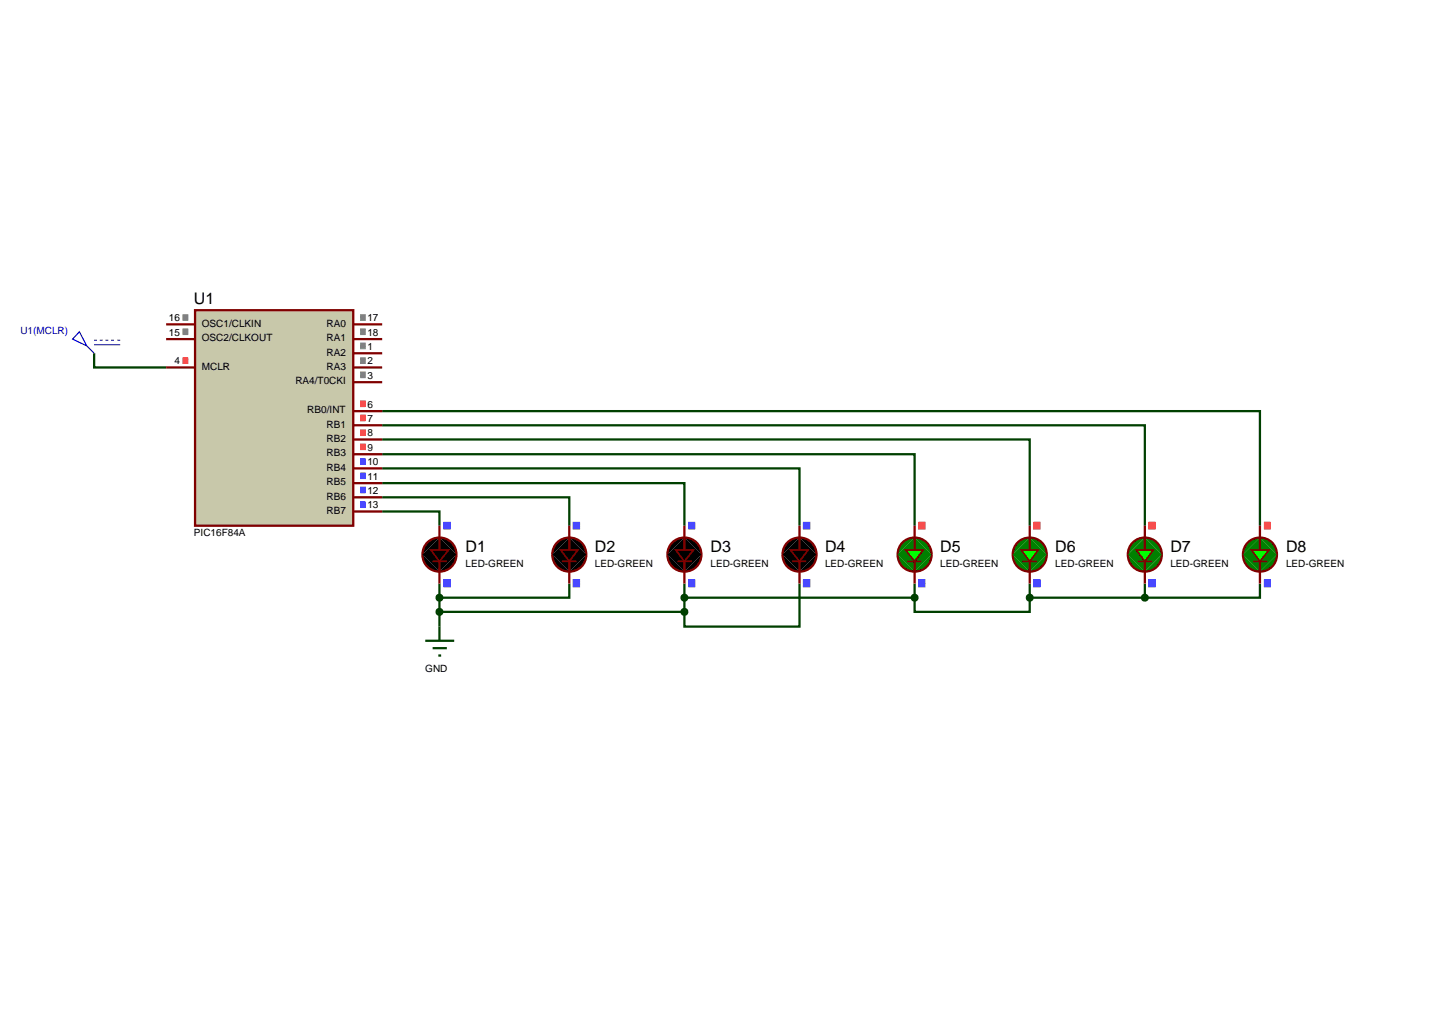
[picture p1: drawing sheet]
<svg xmlns="http://www.w3.org/2000/svg" width="257mm" height="180mm" viewBox="0 0 257 180" stroke-linecap="round" stroke-linejoin="round" font-family="sans-serif">
<g fill="none" stroke="#004000" stroke-width=".4">
<path d="M16.6 62.3v2.5h12.7M67.4 77.5h114.2v15.2M67.4 75h134.5v17.7M67.4 72.5h154.8v20.2M67.4 90.2h10.1v2.5M67.4 87.7h33v5M67.4 85.2h53.3v7.5M67.4 82.6h73.6v10.1M67.4 80.1h93.9v12.6M77.5 102.9v7.6M77.5 107.9h43.2M100.4 102.9v2.5h-22.9"/>
<path d="M120.7 102.9v5M120.7 105.4h40.6M141 102.9v7.6h-20.3v-2.6M161.3 105.4v2.5h20.3v-2.5M161.3 102.9v2.5M181.6 105.4h20.3M181.6 102.9v2.5M201.9 102.9v2.5M222.2 102.9v2.5h-20.3"/>
</g>
<path d="M34.4 54.7h27.9v38h-27.9z" fill="#c8c8aa" stroke="#800000" stroke-width=".4"/>
<g fill="none" stroke="#800000" stroke-width=".4">
<path d="M29.3 57.2h5.1M29.3 59.8h5.1M62.3 57.2h5.1M62.3 59.8h5.1M29.3 64.8h5.1M62.3 72.5h5.1M62.3 75h5.1M62.3 77.5h5.1M62.3 62.3h5.1M62.3 64.8h5.1M62.3 67.4h5.1M62.3 80.1h5.1"/>
<path d="M62.3 82.6h5.1M62.3 85.2h5.1M62.3 87.7h5.1M62.3 90.2h5.1M77.5 92.7v4.3M77.5 99v3.9M100.4 92.7v4.3M100.4 99v3.9M120.7 92.7v4.3M120.7 99v3.9M141 92.7v4.3M141 99v3.9"/>
</g>
<g fill="none" stroke="#808080" stroke-width=".18">
<path d="M32.2 55.5h1M32.2 55.6h1M32.2 55.7h1M32.2 55.8h1M32.2 55.9h1M32.2 56h1M32.2 56.1h1M32.2 56.2h1M32.2 56.3h1M32.2 56.4h1M32.2 56.5h1M32.2 58h1"/>
<path d="M32.2 58.1h1M32.2 58.2h1M32.2 58.3h1M32.2 58.4h1M32.2 58.5h1M32.2 58.6h1M32.2 58.7h1M32.2 58.8h1M32.2 58.9h1M32.2 59h1M63.5 55.5h1M63.5 55.6h1"/>
<path d="M63.5 55.7h1M63.5 55.8h1M63.5 55.9h1M63.5 56h1M63.5 56.1h1M63.5 56.2h1M63.5 56.3h1M63.5 56.4h1M63.5 56.5h1M63.5 58h1M63.5 58.1h1M63.5 58.2h1"/>
<path d="M63.5 58.3h1M63.5 58.4h1M63.5 58.5h1M63.5 58.6h1M63.5 58.7h1M63.5 58.8h1M63.5 58.9h1M63.5 59h1M63.5 60.5h1M63.5 60.6h1M63.5 60.7h1M63.5 60.8h1"/>
<path d="M63.5 60.9h1M63.5 61h1M63.5 61.1h1M63.5 61.2h1M63.5 61.3h1M63.5 61.4h1M63.5 61.5h1M63.5 63.1h1M63.5 63.2h1M63.5 63.3h1M63.5 63.4h1M63.5 63.5h1"/>
<path d="M63.5 63.6h1M63.5 63.7h1M63.5 63.8h1M63.5 63.9h1M63.5 64h1M63.5 64.1h1M63.5 65.6h1M63.5 65.7h1M63.5 65.8h1M63.5 65.9h1M63.5 66h1M63.5 66.1h1"/>
<path d="M63.5 66.2h1M63.5 66.3h1M63.5 66.4h1M63.5 66.5h1M63.5 66.6h1"/>
</g>
<g fill="none" stroke="#ff4040" stroke-width=".18">
<path d="M32.2 63.1h1M32.2 63.2h1M32.2 63.3h1M32.2 63.4h1M32.2 63.5h1M32.2 63.6h1M32.2 63.7h1M32.2 63.8h1M32.2 63.9h1M32.2 64h1M32.2 64.1h1M63.5 70.7h1"/>
<path d="M63.5 70.8h1M63.5 70.9h1M63.5 71h1M63.5 71.1h1M63.5 71.2h1M63.5 71.3h1M63.5 71.4h1M63.5 71.5h1M63.5 71.6h1M63.5 71.7h1M63.5 73.2h1M63.5 73.3h1"/>
<path d="M63.5 73.4h1M63.5 73.5h1M63.5 73.6h1M63.5 73.7h1M63.5 73.8h1M63.5 73.9h1M63.5 74h1M63.5 74.1h1M63.5 74.2h1M63.5 75.8h1M63.5 75.9h1M63.5 76h1"/>
<path d="M63.5 76.1h1M63.5 76.2h1M63.5 76.3h1M63.5 76.4h1M63.5 76.5h1M63.5 76.6h1M63.5 76.7h1M63.5 76.8h1M63.5 78.3h1M63.5 78.4h1M63.5 78.5h1M63.5 78.6h1"/>
<path d="M63.5 78.7h1M63.5 78.8h1M63.5 78.9h1M63.5 79h1M63.5 79.1h1M63.5 79.2h1M63.5 79.3h1"/>
</g>
<g fill="none" stroke="#4040ff" stroke-width=".18">
<path d="M63.5 80.9h1M63.5 81h1M63.5 81.1h1M63.5 81.2h1M63.5 81.3h1M63.5 81.4h1M63.5 81.5h1M63.5 81.6h1M63.5 81.7h1M63.5 81.8h1M63.5 81.9h1M63.5 83.4h1"/>
<path d="M63.5 83.5h1M63.5 83.6h1M63.5 83.7h1M63.5 83.8h1M63.5 83.9h1M63.5 84h1M63.5 84.1h1M63.5 84.2h1M63.5 84.3h1M63.5 84.4h1M63.5 85.9h1M63.5 86h1"/>
<path d="M63.5 86.1h1M63.5 86.2h1M63.5 86.3h1M63.5 86.4h1M63.5 86.5h1M63.5 86.6h1M63.5 86.7h1M63.5 86.8h1M63.5 86.9h1M63.5 88.5h1M63.5 88.6h1M63.5 88.7h1"/>
<path d="M63.5 88.8h1M63.5 88.9h1M63.5 89h1M63.5 89.1h1M63.5 89.2h1M63.5 89.3h1M63.5 89.4h1M63.5 89.5h1M78.2 92.1h1.3M78.2 92.2h1.3M78.2 92.3h1.3M78.2 92.4h1.3"/>
<path d="M78.2 92.5h1.3M78.2 92.6h1.3M78.2 92.7h1.3M78.2 92.8h1.3M78.2 92.9h1.3M78.2 93h1.3M78.2 93.1h1.3M78.2 93.2h1.3M78.2 93.3h1.3M101 92.1h1.3M101 92.2h1.3M101 92.3h1.3"/>
<path d="M101 92.4h1.3M101 92.5h1.3M101 92.6h1.3M101 92.7h1.3M101 92.8h1.3M101 92.9h1.3M101 93h1.3M101 93.1h1.3M101 93.2h1.3M101 93.3h1.3M121.4 92.1h1.2M121.4 92.2h1.2"/>
<path d="M121.4 92.3h1.2M121.4 92.4h1.2M121.4 92.5h1.2M121.4 92.6h1.2M121.4 92.7h1.2M121.4 92.8h1.2M121.4 92.9h1.2M121.4 93h1.2M121.4 93.1h1.2M121.4 93.2h1.2M121.4 93.3h1.2M141.6 92.1h1.3"/>
<path d="M141.6 92.2h1.3M141.6 92.3h1.3M141.6 92.4h1.3M141.6 92.5h1.3M141.6 92.6h1.3M141.6 92.7h1.3M141.6 92.8h1.3M141.6 92.9h1.3M141.6 93h1.3M141.6 93.1h1.3M141.6 93.2h1.3M141.6 93.3h1.3"/>
<path d="M78.2 102.2h1.3M78.2 102.3h1.3M78.2 102.4h1.3M78.2 102.5h1.3M78.2 102.6h1.3M78.2 102.7h1.3M78.2 102.8h1.3M78.2 102.9h1.3M78.2 103h1.3M78.2 103.1h1.3M78.2 103.2h1.3M78.2 103.3h1.3"/>
<path d="M78.2 103.4h1.3M78.2 103.5h1.3M101 102.2h1.3M101 102.3h1.3M101 102.4h1.3M101 102.5h1.3M101 102.6h1.3M101 102.7h1.3M101 102.8h1.3M101 102.9h1.3M101 103h1.3M101 103.1h1.3"/>
<path d="M101 103.2h1.3M101 103.3h1.3M101 103.4h1.3M101 103.5h1.3M121.4 102.2h1.2M121.4 102.3h1.2M121.4 102.4h1.2M121.4 102.5h1.2M121.4 102.6h1.2M121.4 102.7h1.2M121.4 102.8h1.2M121.4 102.9h1.2"/>
<path d="M121.4 103h1.2M121.4 103.1h1.2M121.4 103.2h1.2M121.4 103.3h1.2M121.4 103.4h1.2M121.4 103.5h1.2M141.6 102.2h1.3M141.6 102.3h1.3M141.6 102.4h1.3M141.6 102.5h1.3M141.6 102.6h1.3M141.6 102.7h1.3"/>
<path d="M141.6 102.8h1.3M141.6 102.9h1.3M141.6 103h1.3M141.6 103.1h1.3M141.6 103.2h1.3M141.6 103.3h1.3M141.6 103.4h1.3M141.6 103.5h1.3"/>
</g>
<path d="M14 58.5l1.3 2.5-2.5-1.2zM15.3 61l1.3 1.3M16.6 60h.5M16.6 60.8h4.6M17.6 60h.5M18.6 60h.5M19.6 60h.5M20.7 60h.5" fill="none" stroke="#0000c0" stroke-width=".2"/>
<g fill="#000" stroke="#800000" stroke-width=".4">
<path d="M75.1 95.9a2.97 2.97 0 0 1 2.4-1.1l-3 3 .1-.7zM77.5 94.8a2.95 2.95 0 0 1 3 3zM80.5 97.8a2.95 2.95 0 0 1-3 3zM74.5 97.8l3 3a2.95 2.95 0 0 1-3-3z"/>
<path d="M98 95.9a2.97 2.97 0 0 1 2.4-1.1l-3 3 .1-.7zM100.4 94.8a2.95 2.95 0 0 1 3 3zM100.4 100.8l3-3a2.95 2.95 0 0 1-3 3zM97.4 97.8l3 3a2.95 2.95 0 0 1-3-3z"/>
<path d="M118.3 95.9a2.97 2.97 0 0 1 2.4-1.1l-3 3 .1-.7zM120.7 94.8a2.95 2.95 0 0 1 3 3zM123.7 97.8a2.95 2.95 0 0 1-3 3zM117.7 97.8l3 3a2.95 2.95 0 0 1-3-3z"/>
<path d="M138.6 95.9a2.97 2.97 0 0 1 2.4-1.1l-3 3 .1-.7zM141 94.8a2.95 2.95 0 0 1 3 3zM144 97.8a2.95 2.95 0 0 1-3 3zM138 97.8l3 3a2.95 2.95 0 0 1-3-3z"/>
</g>
<path d="M74.5 97.8l3-3 3 3-3 3zM97.4 97.8l3-3 3 3-3 3zM117.7 97.8l3-3 3 3-3 3zM138 97.8l3-3 3 3-3 3z" fill="#000"/>
<path d="M76.3 99h2.5M99.1 99h2.6M119.5 99h2.5M139.7 99h2.5" fill="none" stroke="#800000" stroke-width=".3"/>
<path d="M76 97h3.1l-1.6 2zM98.9 97h3l-1.5 2zM119.2 97h3.1l-1.6 2zM139.4 97h3.1l-1.5 2z" fill="#000" stroke="#800000" stroke-width=".3"/>
<path d="M158.9 95.9a2.97 2.97 0 0 1 2.4-1.1l-3 3 .1-.7zM161.3 94.8a2.95 2.95 0 0 1 3 3zM161.3 100.8l3-3a2.95 2.95 0 0 1-3 3zM158.3 97.8l3 3a2.95 2.95 0 0 1-3-3z" fill="#008000" stroke="#800000" stroke-width=".4"/>
<path d="M158.3 97.8l3-3 3 3-3 3z" fill="#008000"/>
<path d="M160 99h2.5" fill="none" stroke="#800000" stroke-width=".3"/>
<path d="M161.3 94.7v2.3M161.3 99v1.8" fill="none" stroke="#800000" stroke-width=".4"/>
<path d="M159.7 97h3.1l-1.5 2z" fill="#0f0" stroke="#800000" stroke-width=".3"/>
<path d="M161.3 92.7v2.5M161.3 100.3v2.6" fill="none" stroke="#800000" stroke-width=".4"/>
<g fill="none" stroke="#ff4040" stroke-width=".18">
<path d="M161.9 92.1h1.3M161.9 92.2h1.3M161.9 92.3h1.3M161.9 92.4h1.3M161.9 92.5h1.3M161.9 92.6h1.3M161.9 92.7h1.3M161.9 92.8h1.3M161.9 92.9h1.3M161.9 93h1.3M161.9 93.1h1.3M161.9 93.2h1.3"/>
<path d="M161.9 93.3h1.3"/>
</g>
<g fill="none" stroke="#4040ff" stroke-width=".18">
<path d="M161.9 102.2h1.3M161.9 102.3h1.3M161.9 102.4h1.3M161.9 102.5h1.3M161.9 102.6h1.3M161.9 102.7h1.3M161.9 102.8h1.3M161.9 102.9h1.3M161.9 103h1.3M161.9 103.1h1.3M161.9 103.2h1.3M161.9 103.3h1.3"/>
<path d="M161.9 103.4h1.3M161.9 103.5h1.3"/>
</g>
<path d="M179.7 95.4l1.2-.5 .7-.1-3 3a2.97 2.97 0 0 1 1.1-2.4zM181.6 94.8a2.95 2.95 0 0 1 3 3zM181.6 100.8l3-3a2.95 2.95 0 0 1-3 3zM178.6 97.8l3 3a2.95 2.95 0 0 1-3-3z" fill="#008000" stroke="#800000" stroke-width=".4"/>
<path d="M181.6 94.8l3 3-3 3-3-3z" fill="#008000"/>
<path d="M180.3 99h2.6" fill="none" stroke="#800000" stroke-width=".3"/>
<path d="M181.6 94.7v2.3M181.6 99v1.8" fill="none" stroke="#800000" stroke-width=".4"/>
<path d="M180.1 97h3l-1.5 2z" fill="#0f0" stroke="#800000" stroke-width=".3"/>
<path d="M181.6 92.7v2.5M181.6 100.3v2.6" fill="none" stroke="#800000" stroke-width=".4"/>
<g fill="none" stroke="#ff4040" stroke-width=".18">
<path d="M182.2 92.1h1.3M182.2 92.2h1.3M182.2 92.3h1.3M182.2 92.4h1.3M182.2 92.5h1.3M182.2 92.6h1.3M182.2 92.7h1.3M182.2 92.8h1.3M182.2 92.9h1.3M182.2 93h1.3M182.2 93.1h1.3M182.2 93.2h1.3"/>
<path d="M182.2 93.3h1.3"/>
</g>
<g fill="none" stroke="#4040ff" stroke-width=".18">
<path d="M182.2 102.2h1.3M182.2 102.3h1.3M182.2 102.4h1.3M182.2 102.5h1.3M182.2 102.6h1.3M182.2 102.7h1.3M182.2 102.8h1.3M182.2 102.9h1.3M182.2 103h1.3M182.2 103.1h1.3M182.2 103.2h1.3M182.2 103.3h1.3"/>
<path d="M182.2 103.4h1.3M182.2 103.5h1.3"/>
</g>
<path d="M199.5 95.9a2.97 2.97 0 0 1 2.4-1.1l-3 3 .1-.7zM201.9 94.8a2.95 2.95 0 0 1 3 3zM204.9 97.8a2.95 2.95 0 0 1-3 3zM198.9 97.8l3 3a2.95 2.95 0 0 1-3-3z" fill="#008000" stroke="#800000" stroke-width=".4"/>
<path d="M198.9 97.8l3-3 3 3-3 3z" fill="#008000"/>
<path d="M200.6 99h2.6" fill="none" stroke="#800000" stroke-width=".3"/>
<path d="M201.9 94.7v2.3M201.9 99v1.8" fill="none" stroke="#800000" stroke-width=".4"/>
<path d="M200.4 97h3l-1.5 2z" fill="#0f0" stroke="#800000" stroke-width=".3"/>
<path d="M201.9 92.7v2.5M201.9 100.3v2.6" fill="none" stroke="#800000" stroke-width=".4"/>
<g fill="none" stroke="#ff4040" stroke-width=".18">
<path d="M202.5 92.1h1.3M202.5 92.2h1.3M202.5 92.3h1.3M202.5 92.4h1.3M202.5 92.5h1.3M202.5 92.6h1.3M202.5 92.7h1.3M202.5 92.8h1.3M202.5 92.9h1.3M202.5 93h1.3M202.5 93.1h1.3M202.5 93.2h1.3"/>
<path d="M202.5 93.3h1.3"/>
</g>
<g fill="none" stroke="#4040ff" stroke-width=".18">
<path d="M202.5 102.2h1.3M202.5 102.3h1.3M202.5 102.4h1.3M202.5 102.5h1.3M202.5 102.6h1.3M202.5 102.7h1.3M202.5 102.8h1.3M202.5 102.9h1.3M202.5 103h1.3M202.5 103.1h1.3M202.5 103.2h1.3M202.5 103.3h1.3"/>
<path d="M202.5 103.4h1.3M202.5 103.5h1.3"/>
</g>
<path d="M220.3 95.4l1.2-.5 .7-.1-3 3a2.97 2.97 0 0 1 1.1-2.4zM222.2 94.8a2.95 2.95 0 0 1 3 3zM222.2 100.8l3-3a2.95 2.95 0 0 1-3 3zM219.2 97.8l3 3a2.95 2.95 0 0 1-3-3z" fill="#008000" stroke="#800000" stroke-width=".4"/>
<path d="M222.2 94.8l3 3-3 3-3-3z" fill="#008000"/>
<path d="M221 99h2.5" fill="none" stroke="#800000" stroke-width=".3"/>
<path d="M222.2 94.7v2.3M222.2 99v1.8" fill="none" stroke="#800000" stroke-width=".4"/>
<path d="M220.7 97h3.1l-1.6 2z" fill="#0f0" stroke="#800000" stroke-width=".3"/>
<path d="M222.2 92.7v2.5M222.2 100.3v2.6" fill="none" stroke="#800000" stroke-width=".4"/>
<g fill="none" stroke="#ff4040" stroke-width=".18">
<path d="M222.9 92.1h1.2M222.9 92.2h1.2M222.9 92.3h1.2M222.9 92.4h1.2M222.9 92.5h1.2M222.9 92.6h1.2M222.9 92.7h1.2M222.9 92.8h1.2M222.9 92.9h1.2M222.9 93h1.2M222.9 93.1h1.2M222.9 93.2h1.2"/>
<path d="M222.9 93.3h1.2"/>
</g>
<g fill="none" stroke="#4040ff" stroke-width=".18">
<path d="M222.9 102.2h1.2M222.9 102.3h1.2M222.9 102.4h1.2M222.9 102.5h1.2M222.9 102.6h1.2M222.9 102.7h1.2M222.9 102.8h1.2M222.9 102.9h1.2M222.9 103h1.2M222.9 103.1h1.2M222.9 103.2h1.2M222.9 103.3h1.2"/>
<path d="M222.9 103.4h1.2M222.9 103.5h1.2"/>
</g>
<path d="M75 113h5.1M76.3 114.3h2.5M77.3 115.6h.5M77.5 110.5v2.5" fill="none" stroke="#004000" stroke-width=".4"/>
<path d="M77.2 105l.3-.1-.5 .5zM77.5 104.9l.4 .2 .1 .3zM78 105.4l-.1 .3-.4 .2zM77 105.4l.5 .5-.4-.2z" fill="#004000" stroke="#004000" stroke-width=".4"/>
<path d="M77.5 104.9l.5 .5-.5 .5-.5-.5z" fill="#004000"/>
<path d="M77.2 107.5l.3-.1-.5 .5zM77.5 107.4l.4 .2 .1 .3zM78 107.9l-.1 .3-.4 .2zM77 107.9l.5 .5-.4-.2z" fill="#004000" stroke="#004000" stroke-width=".4"/>
<path d="M77.5 107.4l.5 .5-.5 .5-.5-.5z" fill="#004000"/>
<path d="M120.3 107.6l.4-.2-.5 .5zM120.7 107.4l.3 .1 .2 .4zM121.2 107.9l-.1 .3-.4 .2zM120.2 107.9l.5 .5-.3-.1z" fill="#004000" stroke="#004000" stroke-width=".4"/>
<path d="M120.2 107.9l.5-.5 .5 .5-.5 .5z" fill="#004000"/>
<path d="M120.4 105l.3-.1-.5 .5zM120.7 104.9l.4 .2 .1 .3zM121.2 105.4l-.2 .4-.3 .1zM120.2 105.4l.5 .5-.3-.1z" fill="#004000" stroke="#004000" stroke-width=".4"/>
<path d="M120.2 105.4l.5-.5 .5 .5-.5 .5z" fill="#004000"/>
<path d="M161 105l.3-.1-.5 .5zM161.3 104.9l.3 .1 .2 .4zM161.3 105.9l.5-.5-.2 .4zM160.8 105.4l.5 .5-.3-.1z" fill="#004000" stroke="#004000" stroke-width=".4"/>
<path d="M161.3 104.9l.5 .5-.5 .5-.5-.5z" fill="#004000"/>
<path d="M181.3 105l.3-.1-.5 .5zM181.6 104.9l.4 .2 .1 .3zM181.6 105.9l.5-.5-.2 .4zM181.1 105.4l.5 .5-.3-.1z" fill="#004000" stroke="#004000" stroke-width=".4"/>
<path d="M181.6 104.9l.5 .5-.5 .5-.5-.5z" fill="#004000"/>
<path d="M201.6 105l.3-.1-.5 .5zM201.9 104.9l.4 .2 .1 .3zM202.4 105.4l-.1 .3-.4 .2zM201.4 105.4l.5 .5-.4-.2z" fill="#004000" stroke="#004000" stroke-width=".4"/>
<path d="M201.9 104.9l.5 .5-.5 .5-.5-.5z" fill="#004000"/>
<g font-size="2.8">
<text x="34.2" y="53.6">U1</text>
<text x="82.1" y="97.3">D1</text>
<text x="104.9" y="97.3">D2</text>
<text x="125.3" y="97.3">D3</text>
<text x="145.5" y="97.3">D4</text>
<text x="165.8" y="97.3">D5</text>
<text x="186.1" y="97.3">D6</text>
<text x="206.4" y="97.3">D7</text>
<text x="226.8" y="97.3">D8</text>
</g>
<text font-size="1.8" fill="#0000c0" x="3.6" y="58.9">U1(MCLR)</text>
<g font-size="1.8">
<text x="29.8" y="56.6">16</text>
<text x="29.8" y="59.2">15</text>
<text x="35.6" y="57.6">OSC1/CLKIN</text>
<text x="57.6" y="57.6">RA0</text>
<text x="64.8" y="56.6">17</text>
<text x="64.8" y="59.2">18</text>
<text x="30.8" y="64.2">4</text>
<text x="35.6" y="60.2">OSC2/CLKOUT</text>
<text x="35.6" y="65.2">MCLR</text>
<text x="57.6" y="60.2">RA1</text>
<text x="57.6" y="62.7">RA2</text>
<text x="57.6" y="65.2">RA3</text>
<text x="64.8" y="61.7">1</text>
<text x="64.8" y="64.2">2</text>
<text x="52.1" y="67.8">RA4/T0CKI</text>
<text x="64.8" y="71.9">6</text>
<text x="64.8" y="66.8">3</text>
<text x="54.2" y="72.9">RB0/INT</text>
<text x="57.6" y="75.4">RB1</text>
<text x="57.6" y="77.9">RB2</text>
<text x="64.8" y="74.4">7</text>
<text x="64.8" y="76.9">8</text>
<text x="57.6" y="80.5">RB3</text>
<text x="57.6" y="83">RB4</text>
<text x="64.8" y="79.5">9</text>
<text x="64.8" y="82">10</text>
<text x="57.6" y="85.6">RB5</text>
<text x="57.6" y="88.1">RB6</text>
<text x="64.8" y="84.6">11</text>
<text x="64.8" y="87.1">12</text>
<text x="64.8" y="89.6">13</text>
<text x="34.2" y="94.6">PIC16F84A</text>
<text x="57.6" y="90.6">RB7</text>
<text x="82.1" y="100">LED-GREEN</text>
<text x="104.9" y="100">LED-GREEN</text>
<text x="125.3" y="100">LED-GREEN</text>
<text x="145.5" y="100">LED-GREEN</text>
<text x="165.8" y="100">LED-GREEN</text>
<text x="186.1" y="100">LED-GREEN</text>
<text x="206.4" y="100">LED-GREEN</text>
<text x="226.8" y="100">LED-GREEN</text>
<text x="75" y="118.5">GND</text>
</g>
</svg>
